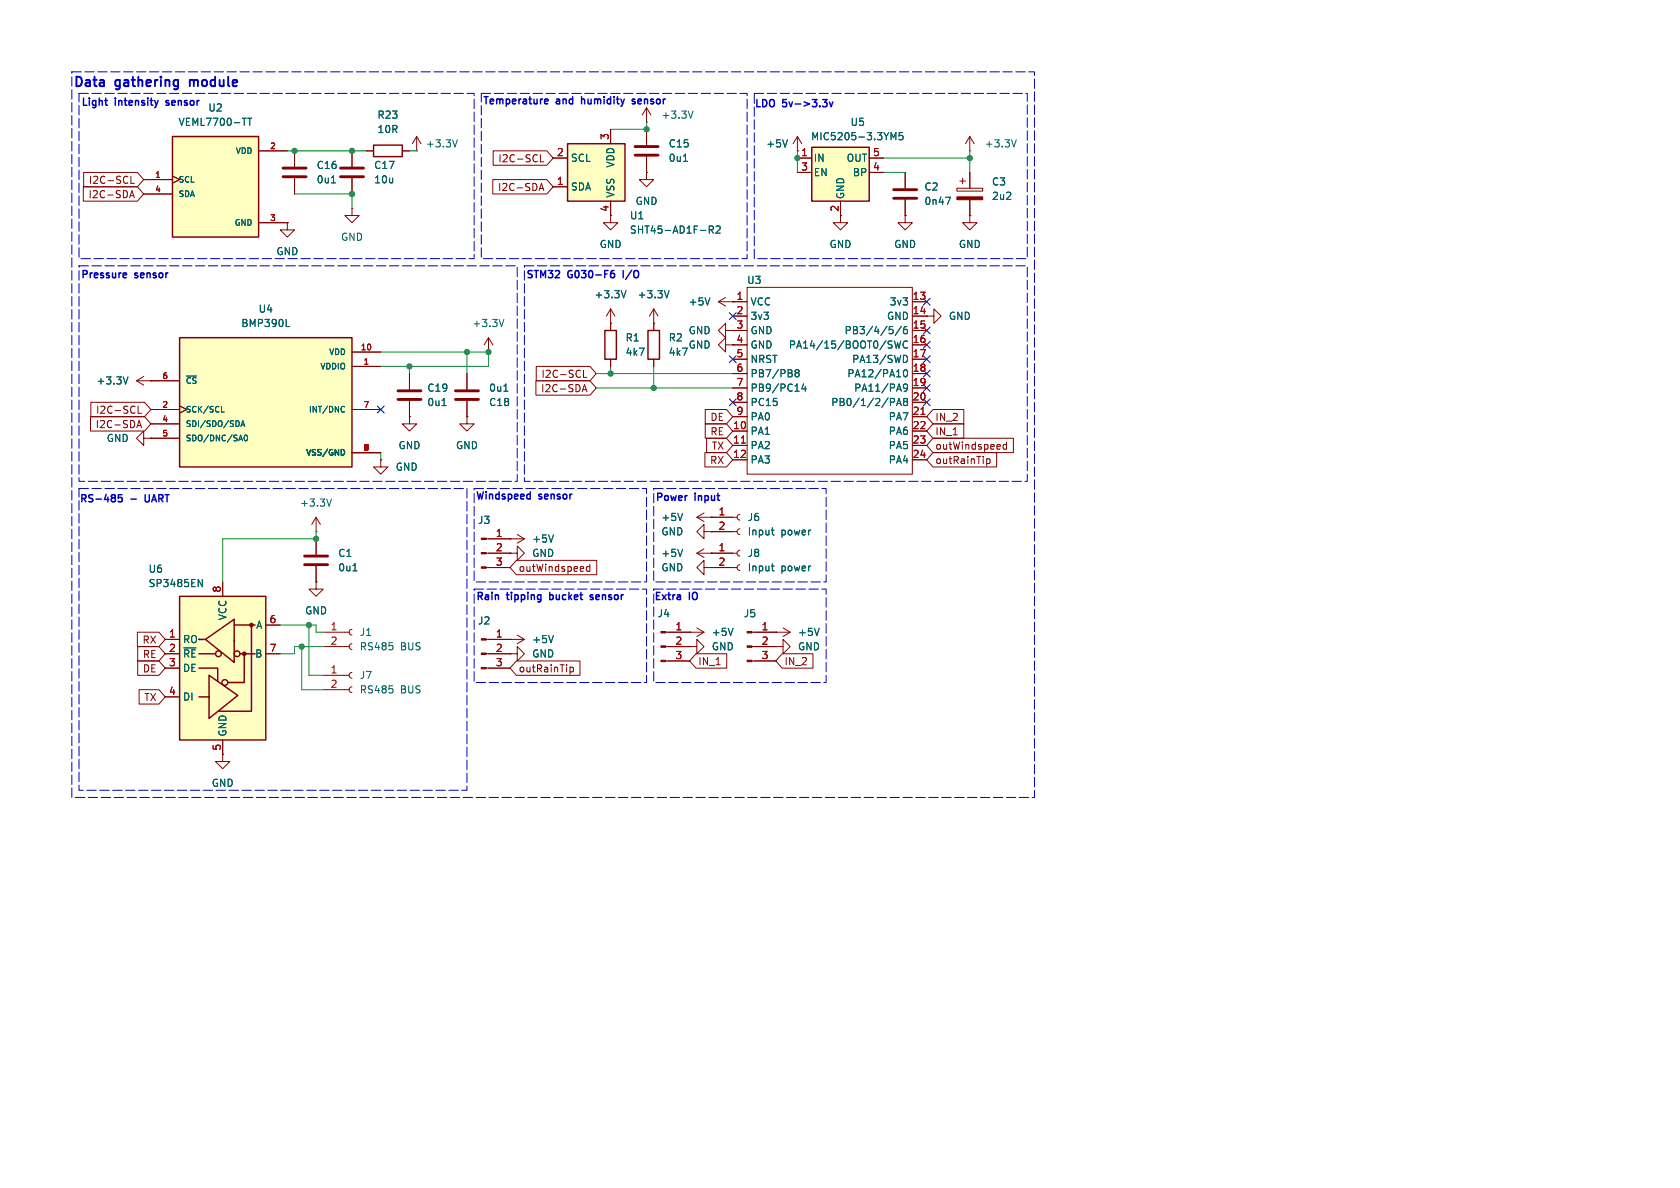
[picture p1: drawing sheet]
<svg xmlns="http://www.w3.org/2000/svg" width="297mm" height="210mm" viewBox="0 0 297 210" stroke-linecap="round" stroke-linejoin="round" font-family="sans-serif">
<g fill="none" stroke="#840000" stroke-width=".18">
<path d="M50.8 39.4v1.2h1.3l-1.3 1.3-1.3-1.3h1.3M50.8 39.4h.1M62.2 36.8v1.3h1.3l-1.3 1.3-1.2-1.3h1.2M62.2 36.8h.1M86.4 59.7l-.8 1.3M86.4 59.7v2.5M86.4 59.7l.7 1.3M24.1 67.3l1.3 .8M24.1 67.3h2.6M25.4 77.5v-1.3l-1.3 1.3 1.3 1.2v-1.2h1.3M25.4 66.5l-1.3 .8M26.7 77.5h.1"/>
<path d="M26.7 67.3h.1M82.5 66v2.8M82.5 70.9v2.8M86.4 62.2h.1M121.9 114.3h1.3v-1.3l1.3 1.3-1.3 1.3v-1.3M121.9 114.3h.1"/>
</g>
<path d="M80.5 69.1h4.1M80.5 70.6h4.1" fill="none" stroke="#840000" stroke-width=".51"/>
<path d="M89.1 56.5l-.4 1.2M22.6 66.6l-.4 1.3M89.1 69.2h.7" fill="none" stroke="#006464" stroke-width=".18"/>
<path d="M31.7 59.7h30.5v22.9h-30.5z" fill="#ffffc2"/>
<path d="M66 25.7h5.1v2h-5.1zM31.7 59.7h30.5v22.9h-30.5zM106.9 58.4h2.1v5.1h-2.1zM114.6 58.4h2v5.1h-2z" fill="none" stroke="#840000" stroke-width=".25"/>
<g fill="none" stroke="#840000" stroke-width=".18">
<path d="M52.1 26.7v2.8M52.1 31.5v2.8M62.2 26.7v2.8M62.2 31.5v2.8M64.8 26.7h1.2M71.1 26.7h1.3M73.7 26.7h.1M73.7 24.1l-.8 1.3M73.7 24.1v2.6M73.7 24.1l.7 1.3M114.3 30.5v1.3h1.3l-1.3 1.2-1.3-1.2h1.3M114.3 30.5h.1"/>
<path d="M141 26.7h.1M141 24.1l-.8 1.3M141 24.1v2.6M141 24.1l.7 1.3M148.6 38.1v1.3h1.3l-1.3 1.2-1.3-1.2h1.3M160 38.1v1.3h1.3l-1.3 1.2-1.3-1.2h1.3M160 38.1h.1M160 30.5v2.8M160 35.3v2.8M107.9 57.2h.1M107.9 54.6l-.7 1.3M107.9 54.6v3.8"/>
<path d="M107.9 54.6l.8 1.3M115.6 57.2h.1M115.6 54.6l-.8 1.3M115.6 54.6v3.8M115.6 54.6l.7 1.3M127 53.3h2.5M127 53.3l1.3 .8M128.3 58.4v-1.2l-1.3 1.2 1.3 1.3v-1.3h1.2M128.3 52.6l-1.3 .7M129.5 58.4h.1M129.5 53.3h.1M26.7 72.4h5"/>
<path d="M26.7 74.9h5M26.7 77.5h5M26.7 67.3h5M31.7 71.8l1.3 .6-1.3 .6M62.2 64.8h5.1M62.2 62.2h5.1M62.2 72.4h5.1M72.4 73.7v1.2h1.3l-1.3 1.3-1.3-1.3h1.3M72.4 73.7h.1M72.4 66v2.8M72.4 70.9v2.8M107.9 63.5v1.3"/>
<path d="M115.6 63.5v1.3M128.3 61v-1.3l-1.3 1.3 1.3 1.2v-1.2h1.2M62.2 80h5.1M67.3 81.3v1.3h1.3l-1.3 1.2-1.3-1.2h1.3M67.3 81.3h.1"/>
</g>
<g fill="none" stroke="#006464" stroke-width=".18">
<path d="M58.6 32.3h.7M80.9 24.7l-.5 1.3M139.2 24.7l-.4 1.3M167.2 34.9h.8l-.5 1.2M50.6 57.7h.6M110.7 51.4l-.5 1.2M118.3 51.4l-.4 1.2M125.5 52.6l-.4 1.3M33 66.5h1.7M39.2 72.9h.4M42.5 76.9l.4 1M42.6 75.4l.3-1 .4 1"/>
<path d="M42.7 75.1h.5M43.3 77l.1-.1a.54 .54 0 0 1 .4 .5 .54 .54 0 0 1-.4 .5 .68 .68 0 0 1-.1-.9zM60.6 71.8l.3 .1M60.7 79.5l.2 .4-.2 .5M60.9 72.8l-.3 .1M78.1 71.7h.8"/>
</g>
<path d="M50 31.2h4.1M50 29.7h4.1M60.2 31.2h4.1M60.2 29.7h4.1M158 35.1h4.1M158 33.5h4.1M70.4 70.6h4M70.4 69.1h4" fill="none" stroke="#840000" stroke-width=".51"/>
<path d="M100.3 25.4h10.2v10.2h-10.2z" fill="#ffffc2"/>
<path d="M100.3 25.4h10.2v10.2h-10.2z" fill="none" stroke="#840000" stroke-width=".25"/>
<g fill="none" stroke="#840000" stroke-width=".18">
<path d="M97.8 33h2.5M97.8 27.9h2.5M107.9 35.6v3.8h1.3l-1.3 1.2-1.2-1.2h1.2M107.9 22.9v2.5M114.3 22.9v2.8M114.3 27.7v2.8M82.5 73.7v1.2h-1.2l1.2 1.3 1.3-1.3h-1.3M82.5 73.7h.1M86 95.3h6.7M86 97.8h4.2M90.2 95.3h.1M90.2 97.8h1.2v-1.3l1.3 1.3-1.3 1.3v-1.3"/>
<path d="M90.2 97.8h.1M91.4 94.5l1.3 .8M92.7 95.3l-1.3 .7M123.2 97.8h7.1M123.2 91.4l1.3 .8M123.2 91.4h7.1M123.2 97.8l1.3 .8M124.5 94v-1.3l-1.3 1.3 1.3 1.3v-1.3h1.2M124.5 90.7l-1.3 .7M124.5 97l-1.3 .8M125.7 94h.1M125.7 91.4h.1"/>
<path d="M125.7 97.8h.1M125.7 94h4.6M130.8 99.8l-.3 .2-.2 .3 .2 .4 .3 .1M130.8 97.3l-.3 .1-.2 .4 .2 .3 .3 .2M130.8 93.5l-.3 .1-.2 .4 .2 .3 .3 .2M130.8 90.9l-.3 .2-.2 .3 .2 .4 .3 .1M86 100.3h4.2M90.2 113h.1M90.2 115.6h1.2v-1.3l1.3 1.3-1.3 1.2v-1.2M90.2 115.6h.1M90.2 113h2.5M91.4 112.3l1.3 .7"/>
<path d="M92.7 113l-1.3 .8M117.7 116.8h4.2M117.7 114.3h4.2M117.7 111.8h6.8M121.9 111.8h.1M123.2 111l1.3 .8M124.5 100.3v-1.2l-1.3 1.2 1.3 1.3v-1.3h1.2M124.5 111.8l-1.3 .7M125.7 100.3h.1M125.7 100.3h4.6M132.9 116.8h4.3M132.9 114.3h4.3"/>
<path d="M132.9 111.8h6.8M137.2 114.3h1.2v-1.3l1.3 1.3-1.3 1.3v-1.3M137.2 114.3h.1M137.2 111.8h.1M138.4 111l1.3 .8M139.7 111.8l-1.3 .7"/>
</g>
<g fill="none" stroke="#006464" stroke-width=".18">
<path d="M120.8 28.5h.7M125.4 40.6h.6l.1-.2v-.3l-.7-.2v1.3M125.7 40.6l.4 .6M126.6 40.1l.5-.2 .2 .4-.8 .9h.8M97.8 94.6l-.4 1.2M120.7 90.7l-.5 1.3M120.7 97.1l-.5 1.3M136.4 93.7h.4M136.5 94.4l.3 .2M97.8 112.3l-.4 1.3M129.6 111.1l-.4 1.2M136.4 100.1h.4"/>
<path d="M136.5 100.7l.3 .2M144.8 111.1l-.4 1.2"/>
</g>
<path d="M112.3 27.4h4M112.3 25.9h4" fill="none" stroke="#840000" stroke-width=".51"/>
<g fill="#840000" stroke="#840000" stroke-width=".18">
<path d="M85.1 100.2h.9v.3h-.9z"/>
<path d="M85.1 97.7h.9v.2h-.9z"/>
<path d="M85.1 95.1h.9v.3h-.9z"/>
<path d="M132.1 116.7h.8v.3h-.8z"/>
<path d="M132.1 114.2h.8v.2h-.8z"/>
<path d="M132.1 111.6h.8v.3h-.8z"/>
<path d="M116.8 116.7h.9v.3h-.9z"/>
<path d="M116.8 114.2h.9v.2h-.9z"/>
<path d="M116.8 111.6h.9v.3h-.9z"/>
</g>
<path d="M143.5 26h10.2v9.6h-10.2z" fill="#ffffc2"/>
<path d="M143.5 26h10.2v9.6h-10.2z" fill="none" stroke="#840000" stroke-width=".25"/>
<path d="M141 27.9h2.5M141 30.5h2.5M148.6 35.6v2.5M153.7 27.9h2.5M153.7 30.5h2.5M57.1 119.4h4.6M62.2 118.9l-.3 .1-.2 .4 .2 .3 .3 .2M57.1 121.9h4.6M62.2 121.4l-.3 .2-.2 .3 .2 .4 .3 .1" fill="none" stroke="#840000" stroke-width=".18"/>
<path d="M157.5 23.4l.5 .9 .4-.9v1.3M159.6 23.4h-.6l-.1 .6 .2-.1 .4 .1 .2 .2-.1 .4-.2 .1-.5-.1M69.4 121.8v.6" fill="none" stroke="#006464" stroke-width=".18"/>
<path d="M31.7 105.4h15.3v25.4h-15.3z" fill="#ffffc2"/>
<g fill="none" stroke="#840000" stroke-width=".25">
<path d="M31.7 105.4h15.3v25.4h-15.3zM35.2 118.1h3.3v2.3M35.2 115.6h2.9M35.3 113h-.1h1M36.3 113l5.1-3.5v7.6zM37 119.4l5 3.5-5 4.1zM41.4 110.5h3.7M42.4 115.6h2.7M43.2 115.6v5.1h-2.9M44.4 110.5v15.2h-5.7M35.2 123.2h1.6"/>
<circle cx="38.6" cy="115.6" r=".51"/>
<circle cx="41.9" cy="115.6" r=".51"/>
<circle cx="39.8" cy="120.7" r=".51"/>
</g>
<g fill="#840000" stroke="#840000" stroke-width=".25">
<circle cx="43.2" cy="115.6" r=".28"/>
<circle cx="44.4" cy="110.5" r=".28"/>
</g>
<g fill="none" stroke="#840000" stroke-width=".18">
<path d="M114.3 19.1l-.8 1.2M114.3 19.1v2.5M114.3 19.1l.8 1.2M114.3 21.6h.1M55.9 94h.1M55.9 91.4v2.6M55.9 95.3v2.7M55.9 91.4l-.8 1.3M55.9 91.4l.7 1.3M29.2 113h2.5M29.2 115.6h2.5M29.2 118.1h2.5"/>
<path d="M39.4 102.9v2.5M47 115.6h2.5M47 110.5h2.5M55.9 102.9v1.2h1.2l-1.2 1.3-1.3-1.3h1.3M55.9 102.9h.1M55.9 100.1v2.8M57.1 114.3h4.6M57.1 111.8h4.6M62.2 113.8l-.3 .1-.2 .4 .2 .4 .3 .1M62.2 111.3l-.3 .1-.2 .4 .2 .3 .3 .2M86 113h4.2M86 115.6h4.2"/>
<path d="M86 118.1h4.2M29.2 123.2h2.5M39.4 133.4v1.2h1.2l-1.2 1.3-1.3-1.3h1.3M39.4 133.4h.1M39.4 130.8v2.6"/>
</g>
<path d="M122.5 19.6l-.4 1.3M58.6 88.2l-.4 1.3M35 102.4l.8 1.3v-1.3M62.4 100.9h.7M69.4 114.2v.6" fill="none" stroke="#006464" stroke-width=".18"/>
<g fill="#840000" stroke="#840000" stroke-width=".18">
<path d="M85.1 118h.9v.2h-.9z"/>
<path d="M85.1 115.4h.9v.3h-.9z"/>
<path d="M85.1 112.9h.9v.3h-.9z"/>
</g>
<path d="M53.8 99.8h4.1M53.8 98.3h4.1" fill="none" stroke="#840000" stroke-width=".51"/>
<path d="M30.5 24.1h15.2v17.8h-15.2z" fill="#ffffc2"/>
<path d="M30.5 24.1h15.2v17.8h-15.2z" fill="none" stroke="#840000" stroke-width=".25"/>
<g fill="none" stroke="#840000" stroke-width=".18">
<path d="M14.7 33h9.6l1.1 1.3-1.1 1.3h-9.6zM14.8 30.5h9.5l1.1 1.3-1.1 1.2h-9.5zM22.9 35l.4-1.3 .4 1.3M23 34.6h.6M23.1 31.2v1.2h.6M25.4 31.8h5.1M25.4 34.3h5.1M30.5 31.1l1.2 .7-1.2 .6M45.7 26.7h5.1M45.7 39.4h5.1M50.8 39.4h.1M52.1 26.7v2.8"/>
<path d="M52.1 31.5v2.8M62.2 26.7v2.8M62.2 31.5v2.8M64.8 26.7h1.2M71.1 26.7h1.3M87.1 31.7h9.6l1.1 1.3-1.1 1.3h-9.6zM87.2 26.7h9.5l1.1 1.2-1.1 1.3h-9.5zM95.3 33.7l.4-1.3 .4 1.3M95.4 33.3h.6M95.5 27.3v1.3h.6M97.8 27.9h2.5M97.8 33h2.5"/>
<path d="M107.9 22.9v2.5M107.9 35.6v2.5M114.3 30.5h.1M114.3 22.9v2.8M114.3 27.7v2.8M141 26.7h.1M141 27.9h2.5M141 30.5h2.5M148.6 35.6v2.5M153.7 27.9h2.5M153.7 30.5h2.5M160 38.1h.1"/>
<path d="M160 30.5v2.8M160 35.3v2.8M169.2 33.3h4.5v.5h-4.5zM169.7 32h1M170.2 31.5v1M171.4 26.7h.1M171.4 38.1v1.3h1.3l-1.3 1.2-1.2-1.2h1.2M171.4 38.1h.1M171.4 24.1l-.7 1.3M171.4 24.1v2.6M171.4 30.5v2.8M171.4 35.3v2.8"/>
<path d="M171.4 24.1l.8 1.3M107.9 57.2h.1M107.9 57.2v1.2M115.6 57.2h.1M115.6 57.2v1.2M129.5 53.3h.1M129.5 58.4h.1M129.5 53.3h2.6M129.5 55.9h2.6M129.5 58.4h2.6M132.1 50.8h29.2v33h-29.2zM161.3 53.3h2.5"/>
<path d="M161.3 55.9h2.5M161.3 58.4h2.5M163.8 55.9h1.3v-1.3l1.3 1.3-1.3 1.3v-1.3M163.8 55.9h.1M16 73.7h9.6l1.1 1.2-1.1 1.3h-9.6zM16.1 71.1h9.5l1.1 1.3-1.1 1.3h-9.5zM24.2 75.6l.4-1.3 .4 1.3M24.3 75.2h.6M24.4 71.8v1.3h.6M26.7 67.3h.1M26.7 77.5h.1M26.7 72.4h5"/>
<path d="M26.7 74.9h5M26.7 77.5h5M26.7 67.3h5M31.7 71.8l1.3 .6-1.3 .6M62.2 64.8h5.1M62.2 62.2h5.1M62.2 72.4h5.1M72.4 73.7h.1M72.4 66v2.8M72.4 70.9v2.8M82.5 73.7h.1M82.5 66v2.8"/>
<path d="M82.5 70.9v2.8M94.7 67.3h9.6l1.1 1.3-1.1 1.3h-9.6zM94.8 64.8h9.5l1.1 1.2-1.1 1.3h-9.5zM102.9 69.3l.4-1.3 .5 1.3M103 68.9h.6M103.2 65.4v1.3h.6M107.9 63.5v1.3M115.6 63.5v1.3M124.7 72.4h3.7l1.1 1.3-1.1 1.2h-3.7zM124.7 74.9h3.7l1.1 1.3-1.1 1.3h-3.7zM124.9 77.5h3.5l1.1 1.2-1.1 1.3h-3.5zM129.5 76.2h2.6"/>
<path d="M129.5 78.7h2.6M129.5 61h2.6M129.5 63.5h2.6M129.5 66h2.6M129.5 68.6h2.6M129.5 71.1h2.6M129.5 73.7h2.6M161.3 76.2h2.5M161.3 78.7h2.5M161.3 61h2.5M161.3 63.5h2.5M161.3 66h2.5"/>
<path d="M161.3 68.6h2.5M161.3 71.1h2.5M161.3 73.7h2.5M164.9 77.5h14.3v2.5h-14.3l-1.1-1.3zM164.9 72.4h5.5v2.5h-5.5l-1.1-1.2zM164.9 74.9h5.5v2.6h-5.5l-1.1-1.3zM177.9 78.1v1.3M177.9 78.6h-.3l-.3 .2 .2 .5h.4M55.9 95.3v2.7M62.2 80h5.1M67.3 81.3h.1M86.4 97.8h3.8"/>
<path d="M86.4 95.3h3.8M90.2 97.8h.1M90.2 95.3h.1M91.3 99.1h14.2v2.5h-14.2l-1.1-1.3zM104.3 99.7v1.3M124.6 80h3.8l1.1 1.3-1.1 1.3h-3.8zM125.7 97.8h.1M125.7 91.4h.1M125.7 94h.1M125.7 91.4h3.8M125.7 94h3.8M125.7 97.8h3.8"/>
<path d="M129.5 81.3h2.6M161.3 81.3h2.5M164.9 80h11.3v2.6h-11.3l-1.1-1.3zM174.4 81.1v1.3M174.4 81.2l.4-.1 .2 .2-.1 .6h-.5M24.3 111.8h3.8l1.1 1.2-1.1 1.3h-3.8zM24.3 114.3h3.8l1.1 1.3-1.1 1.2h-3.8zM24.3 116.8h3.8l1.1 1.3-1.1 1.3h-3.8zM29.2 113h2.5M29.2 115.6h2.5M29.2 118.1h2.5M39.4 102.9v2.5"/>
<path d="M47 115.6h2.5M47 110.5h2.5M55.9 102.9h.1M55.9 100.1v2.8M86.4 113h3.8M86.4 115.6h3.8M86.4 118.1h3.8M86.4 100.3h3.8M90.2 115.6h.1M90.2 113h.1M91.3 116.8h11.2v2.6h-11.2l-1.1-1.3zM100.8 117.9v1.3"/>
<path d="M100.8 118l.3-.1 .3 .3-.1 .5h-.5M104.3 100.2h-.4l-.2 .2 .1 .5h.5M118.1 111.8h3.8M118.1 114.3h3.8M118.1 116.8h3.8M121.9 111.8h.1M121.9 114.3h.1M123 115.6h5.5v2.5h-5.5l-1.1-1.3zM125.7 100.3h.1M125.7 100.3h3.8M133.3 111.8h3.9M133.3 114.3h3.9"/>
<path d="M133.3 116.8h3.9M137.2 111.8h.1M137.2 114.3h.1M138.3 115.6h5.4v2.5h-5.4l-1.1-1.3zM24.6 121.9h3.5l1.1 1.3-1.1 1.3h-3.5zM29.2 123.2h2.5M39.4 133.4h.1M39.4 130.8v2.6"/>
</g>
<g fill="none" stroke="#006464" stroke-width=".18">
<path d="M43.8 20.9h.7M44.1 20.9v1.3M58.6 32.3h.7M120.8 28.5h.7M139.2 24.7l-.4 1.3M157.5 23.4l.5 .9 .4-.9v1.3M159.6 23.4h-.6l-.1 .6 .2-.1 .4 .1 .2 .2-.1 .4-.2 .1-.5-.1M167.2 34.9h.8l-.5 1.2M179.7 24.7l-.5 1.3M50.6 57.7h.6M110.7 51.4l-.5 1.2M118.3 51.4l-.4 1.2"/>
<path d="M125.4 40.6h.6l.1-.2v-.3l-.7-.2v1.3M125.5 52.6l-.4 1.3M125.7 40.6l.4 .6M126.6 40.1l.5-.2 .2 .4-.8 .9h.8M157.2 57.7h.6M157.4 58.2h.3l.2 .3-.1 .4-.4 .1M159.4 57.7l-1.1 1.6M160.3 57.7l-.3 .1a.86 .86 0 0 0 0 1.2l.4-.1v-.4l-.2-.3-.4 .1-.1 .2M22.6 66.6l-.4 1.3M33 66.5h1.7M39.2 72.9h.4M42.5 76.9l.4 1"/>
<path d="M42.6 75.4l.3-1 .4 1M42.7 75.1h.5M43.3 77l.1-.1a.54 .54 0 0 1 .4 .5 .54 .54 0 0 1-.4 .5 .68 .68 0 0 1-.1-.9zM60.6 71.8l.3 .1M60.7 79.5l.2 .4-.2 .5M60.9 72.8l-.3 .1M78.1 71.7h.8M89.1 69.2h.7M140.8 65.9l-.2-.2 .2-.4h.2l.3 .3-.3 .3M140.8 65.9l-.2 .2v.4l.2 .1h.4l.1-.2v-.3l-.3-.2M140.8 65.9h.2M142.1 67.8l-.3 .9h.7"/>
<path d="M142.4 68.3v.9M157.4 70.4h.5l.2 .3-.1 .3-.6 .1M158.1 60.3l.3 1.2 .3-.9 .2 .9 .3-1.2M158.5 71.7l.4-1.3 .5 1.3M158.6 71.3h.6M159.8 65.5l.2-.2a.68 .68 0 0 1 .5 .7 .68 .68 0 0 1-.5 .6l-.2-.1-.1-.4zM160 71l-.3-.3 .3-.3h.2l.2 .3-.2 .3M160 71l-.3 .2 .1 .4 .2 .1 .3-.1 .1-.1v-.3l-.2-.2M160 71h.2M160 62.8a.68 .68 0 0 1 .4 .6 .68 .68 0 0 1-.4 .7M160.4 68.4l-.2 .3-.4-.1-.1-.2 .1-.4 .4-.1 .2 .1a.84 .84 0 0 1-.3 1.2h-.3M160.4 60.4a.6 .6 0 0 0-.8 .4 .6 .6 0 0 0 .6 .7l.2-.1"/>
<path d="M97.8 94.6l-.4 1.2M120.7 97.1l-.5 1.3M120.7 90.7l-.5 1.3M136.4 93.7h.4M136.5 94.4l.3 .2M35 102.4l.8 1.3v-1.3M62.4 100.9h.7M97.8 112.3l-.4 1.3M129.6 111.1l-.4 1.2M136.4 100.1h.4M136.5 100.7l.3 .2M144.8 111.1l-.4 1.2"/>
</g>
<path d="M131.1 78.3h.7M162.8 73.2h.7" fill="none" stroke="#a90000" stroke-width=".18"/>
<path d="M169.2 34.8h4.5v.5h-4.5z" fill="#840000" stroke="#840000" stroke-width=".18"/>
<g fill="none" stroke="#0000c2" stroke-width=".25">
<path d="M96.5 17.5l.3 .1 .1 .2-.6 .1M96.8 18.3l-.3 .1M111.8 18.3h.4M112.2 17.6l-.3-.1-.1 .2v.2l.4 .1M145.4 17.6h.8l-.4 .5M146 18.1l.2 .2v.3l-.2 .3M146.6 18l.3 .9 .3-.9M22.2 48.2l.2 .3-.6 .2M22.3 49l-.1 .1M108.5 47.8l-.3 .1a.85 .85 0 0 0 0 1.2l.4-.1 .1-.5-.3-.2-.3 .1-.2 .1M21.6 87.4h-.7v.7l.2-.2 .4 .1 .1 .2v.4l-.2 .1-.5-.1M104.3 105.9h.5"/>
<path d="M104.8 105.2l-.3-.1-.2 .2 .1 .2 .4 .1"/>
</g>
<path d="M12.7 12.7h170.2v128.3h-170.2zM14 16.5h69.8v29.2h-69.8zM85.1 16.5h47v29.2h-47zM133.3 16.5h48.3v29.2h-48.3zM14 47h77.4v38.1h-77.4zM92.7 47h88.9v38.1h-88.9zM14 86.4h68.5v53.3h-68.5zM83.8 86.4h30.5v16.5h-30.5zM115.6 86.4h30.4v16.5h-30.4zM83.8 104.1h30.5v16.6h-30.5zM115.6 104.1h30.4v16.6h-30.4z" fill="none" stroke="#0000c2" stroke-width=".18" stroke-dasharray="1.7 .6"/>
<g fill="none" stroke="#009600" stroke-width=".18">
<path d="M50.8 26.7h14M52.1 34.3h10.1v2.5M72.4 26.7h1.3M114.3 21.6v1.3h-6.4M141 26.7v3.8M156.2 27.9h15.2M156.2 30.5h3.8M171.4 26.7v3.8M67.3 62.2h19.1v2.6h-19.1M72.4 64.8v1.2M82.5 62.2v3.8M105.4 66h24.1"/>
<path d="M105.4 68.6h24.1M107.9 64.8v1.2M115.6 64.8v3.8M55.9 94v1.3h-16.5v7.6M67.3 80v1.3M49.5 110.5h6.4v1.3h1.2M53.3 114.3v7.6h3.8M54.6 110.5v8.9h2.5M57.1 114.3h-5v1.3h-2.6"/>
</g>
<g fill="none" stroke="#000084" stroke-width=".18">
<path d="M128.9 55.3l1.2 1.2M130.1 55.3l-1.2 1.2M163.2 57.8l1.2 1.2M163.2 52.7l1.2 1.2M164.4 57.8l-1.2 1.2M164.4 52.7l-1.2 1.2M66.7 71.8l1.2 1.2M67.9 71.8l-1.2 1.2M128.9 70.5l1.2 1.2M128.9 62.9l1.2 1.2M130.1 70.5l-1.2 1.2M130.1 62.9l-1.2 1.2"/>
<path d="M163.2 62.9l1.2 1.2M163.2 65.4l1.2 1.2M163.2 70.5l1.2 1.2M163.2 68l1.2 1.2M163.2 60.4l1.2 1.2M164.4 62.9l-1.2 1.2M164.4 65.4l-1.2 1.2M164.4 70.5l-1.2 1.2M164.4 68l-1.2 1.2M164.4 60.4l-1.2 1.2"/>
</g>
<g fill="#009600" stroke="#009600" stroke-width=".18">
<circle cx="115.6" cy="68.6" r=".46"/>
<circle cx="72.4" cy="64.8" r=".46"/>
<circle cx="55.9" cy="95.3" r=".46"/>
<circle cx="54.6" cy="110.5" r=".46"/>
<circle cx="53.3" cy="114.3" r=".46"/>
<circle cx="171.4" cy="27.9" r=".46"/>
<circle cx="141" cy="27.9" r=".46"/>
<circle cx="114.3" cy="22.9" r=".46"/>
<circle cx="107.9" cy="66" r=".46"/>
<circle cx="86.4" cy="62.2" r=".46"/>
<circle cx="52.1" cy="26.7" r=".46"/>
<circle cx="62.2" cy="34.3" r=".46"/>
<circle cx="62.2" cy="26.7" r=".46"/>
<circle cx="82.5" cy="62.2" r=".46"/>
</g>
<g font-size="2.3" fill="#0000c2">
<text x="12.8" y="15.8">Data</text>
<text x="20.4" y="15.8">gathering</text>
<text x="34.2" y="15.8">module</text>
</g>
<g font-size="1.8" fill="#0000c2">
<text x="14.2" y="19.1">Light</text>
<text x="20.3" y="19.1">intensity</text>
<text x="29.9" y="19.1">sensor</text>
<text x="85.2" y="18.8">Temperature</text>
<text x="98.3" y="18.8">and</text>
<text x="103.3" y="18.8">humidity</text>
<text x="112.8" y="18.8">sensor</text>
<text x="133.3" y="19.3">LDO</text>
<text x="138.4" y="19.3">5v-&gt;3.3v</text>
<text x="14.1" y="49.5">Pressure</text>
<text x="23.8" y="49.5">sensor</text>
<text x="92.9" y="49.5">STM32</text>
<text x="100.4" y="49.5">G030-F6</text>
<text x="110.6" y="49.5">I/O</text>
<text x="13.9" y="89.2">RS-485</text>
<text x="23.1" y="89.2">-</text>
<text x="26.1" y="89.2">UART</text>
<text x="83.9" y="88.7">Windspeed</text>
<text x="95.3" y="88.7">sensor</text>
<text x="115.7" y="88.9">Power</text>
<text x="122.8" y="88.9">input</text>
<text x="84" y="106.4">Rain</text>
<text x="89.6" y="106.4">tipping</text>
<text x="97.7" y="106.4">bucket</text>
<text x="105.4" y="106.4">sensor</text>
<text x="115.5" y="106.4">Extra</text>
<text x="121.8" y="106.4">IO</text>
</g>
<g font-size="1.8" fill="#006464">
<text x="31.5" y="22.5">VEML7700-TT</text>
<text x="36.7" y="19.9">U2</text>
<text x="66.6" y="21.2">R23</text>
<text x="66.6" y="23.7">10R</text>
<text x="116.8" y="21.2">+3.3V</text>
<text x="150.3" y="22.5">U5</text>
<text x="75.2" y="26.3">+3.3V</text>
<text x="100.8" y="28.8">SCL</text>
<text x="108.8" y="29.7" transform="rotate(-90 108.8 29.7)">VDD</text>
<text x="118.1" y="26.3">C15</text>
<text x="118.1" y="28.8">0u1</text>
<text x="135.4" y="26.3">+5V</text>
<text x="143.3" y="25">MIC5205-3.3YM5</text>
<text x="143.8" y="28.8">IN</text>
<text x="149.6" y="28.8">OUT</text>
<text x="174" y="26.3">+3.3V</text>
<text x="55.9" y="30.1">C16</text>
<text x="55.9" y="32.6">0u1</text>
<text x="66" y="30.1">C17</text>
<text x="66" y="32.6">10u</text>
<text x="100.8" y="33.9">SDA</text>
<text x="108.8" y="35.1" transform="rotate(-90 108.8 35.1)">VSS</text>
<text x="143.8" y="31.3">EN</text>
<text x="149.5" y="35.3" transform="rotate(-90 149.5 35.3)">GND</text>
<text x="150.7" y="31.3">BP</text>
<text x="163.3" y="33.9">C2</text>
<text x="175.3" y="33">C3</text>
<text x="175.3" y="35.5">2u2</text>
<text x="111.3" y="39">U1</text>
<text x="111.3" y="41.5">SHT45-AD1F-R2</text>
<text x="112.3" y="36.4">GND</text>
<text x="163.3" y="36.4">0n47</text>
<text x="48.8" y="45.3">GND</text>
<text x="60.2" y="42.8">GND</text>
<text x="105.9" y="44">GND</text>
<text x="146.6" y="44">GND</text>
<text x="158" y="44">GND</text>
<text x="169.4" y="44">GND</text>
<text x="105" y="52.9">+3.3V</text>
<text x="112.6" y="52.9">+3.3V</text>
<text x="132" y="50.4">U3</text>
<text x="42.6" y="58">BMP390L</text>
<text x="45.6" y="55.5">U4</text>
<text x="83.4" y="58">+3.3V</text>
<text x="121.6" y="59.3">GND</text>
<text x="121.6" y="54.2">+5V</text>
<text x="132.6" y="54.2">VCC</text>
<text x="132.6" y="56.7">3v3</text>
<text x="132.6" y="59.3">GND</text>
<text x="149.2" y="59.3">PB3/4/5/6</text>
<text x="156.7" y="56.7">GND</text>
<text x="157.2" y="54.2">3v3</text>
<text x="167.6" y="56.7">GND</text>
<text x="110.5" y="60.6">R1</text>
<text x="110.5" y="63.1">4k7</text>
<text x="118.1" y="60.6">R2</text>
<text x="118.1" y="63.1">4k7</text>
<text x="121.6" y="61.8">GND</text>
<text x="132.6" y="61.8">GND</text>
<text x="132.6" y="64.4">NRST</text>
<text x="139.4" y="61.8">PA14/15/BOOT0/SWC</text>
<text x="150.5" y="64.4">PA13/SWD</text>
<text x="17" y="68.2">+3.3V</text>
<text x="75.4" y="69.4">C19</text>
<text x="75.4" y="72">0u1</text>
<text x="86.4" y="72">C18</text>
<text x="86.4" y="69.4">0u1</text>
<text x="132.6" y="66.9">PB7/PB8</text>
<text x="132.6" y="69.4">PB9/PC14</text>
<text x="132.6" y="72">PC15</text>
<text x="146.9" y="72">PB0/1/2/PA8</text>
<text x="149.7" y="66.9">PA12/PA10</text>
<text x="150.9" y="69.4">PA11/PA9</text>
<text x="132.6" y="77.1">PA1</text>
<text x="132.6" y="74.5">PA0</text>
<text x="157" y="74.5">PA7</text>
<text x="157" y="77.1">PA6</text>
<text x="18.8" y="78.3">GND</text>
<text x="69.9" y="83.4">GND</text>
<text x="70.4" y="79.6">GND</text>
<text x="80.5" y="79.6">GND</text>
<text x="132.6" y="79.6">PA2</text>
<text x="132.6" y="82.1">PA3</text>
<text x="157" y="79.6">PA5</text>
<text x="157" y="82.1">PA4</text>
<text x="52.9" y="89.8">+3.3V</text>
<text x="84.4" y="92.8">J3</text>
<text x="116.8" y="94.8">GND</text>
<text x="116.8" y="92.3">+5V</text>
<text x="132.1" y="92.3">J6</text>
<text x="132.1" y="94.8">Input</text>
<text x="138" y="94.8">power</text>
<text x="26.2" y="101.4">U6</text>
<text x="59.7" y="98.7">C1</text>
<text x="59.7" y="101.2">0u1</text>
<text x="94" y="96.1">+5V</text>
<text x="94" y="98.7">GND</text>
<text x="116.8" y="98.7">+5V</text>
<text x="116.8" y="101.2">GND</text>
<text x="132.1" y="98.7">J8</text>
<text x="132.1" y="101.2">Input</text>
<text x="138" y="101.2">power</text>
<text x="26.2" y="104">SP3485EN</text>
<text x="32.3" y="113.9">RO</text>
<text x="40.2" y="109.7" transform="rotate(-90 40.2 109.7)">VCC</text>
<text x="45.2" y="111.4">A</text>
<text x="53.8" y="108.8">GND</text>
<text x="63.5" y="112.6">J1</text>
<text x="84.4" y="110.6">J2</text>
<text x="94" y="113.9">+5V</text>
<text x="116.2" y="109.3">J4</text>
<text x="125.7" y="112.6">+5V</text>
<text x="131.4" y="109.3">J5</text>
<text x="141" y="112.6">+5V</text>
<text x="32.3" y="116.4">~{RE}</text>
<text x="32.3" y="119">DE</text>
<text x="45" y="116.4">B</text>
<text x="63.5" y="115.2">RS485</text>
<text x="70.8" y="115.2">BUS</text>
<text x="94" y="116.4">GND</text>
<text x="125.7" y="115.2">GND</text>
<text x="141" y="115.2">GND</text>
<text x="32.3" y="124.1">DI</text>
<text x="63.5" y="120.2">J7</text>
<text x="63.5" y="122.8">RS485</text>
<text x="70.8" y="122.8">BUS</text>
<text x="40.2" y="130.3" transform="rotate(-90 40.2 130.3)">GND</text>
<text x="37.3" y="139.3">GND</text>
</g>
<g font-size="1.8" fill="#840000">
<text x="88" y="28.9">I2C-SCL</text>
<text x="15.5" y="35.2">I2C-SDA</text>
<text x="15.6" y="32.7">I2C-SCL</text>
<text x="87.9" y="34">I2C-SDA</text>
<text x="148.3" y="37.5" transform="rotate(-90 148.3 37.5)">2</text>
<text x="130.1" y="60.7">4</text>
<text x="95.6" y="69.5">I2C-SDA</text>
<text x="95.6" y="67">I2C-SCL</text>
<text x="16.8" y="75.9">I2C-SDA</text>
<text x="16.9" y="73.3">I2C-SCL</text>
<text x="125.5" y="74.6">DE</text>
<text x="125.5" y="77.2">RE</text>
<text x="165.3" y="74.6">IN_2</text>
<text x="165.3" y="77.2">IN_1</text>
<text x="125.4" y="82.2">RX</text>
<text x="125.7" y="79.7">TX</text>
<text x="165.3" y="82.2">outRainTip</text>
<text x="165.3" y="79.7">outWindspeed</text>
<text x="91.6" y="101.3">outWindspeed</text>
<text x="25.1" y="114">RX</text>
<text x="25.2" y="116.5">RE</text>
<text x="25.2" y="119.1">DE</text>
<text x="91.6" y="119.1">outRainTip</text>
<text x="123.3" y="117.8">IN_1</text>
<text x="138.6" y="117.8">IN_2</text>
<text x="25.4" y="124.1">TX</text>
</g>
<g font-size="1.8" fill="#a90000">
<text x="98.4" y="27.7">2</text>
<text x="107.7" y="24.8" transform="rotate(-90 107.7 24.8)">3</text>
<text x="141.5" y="27.7">1</text>
<text x="154.2" y="27.7">5</text>
<text x="98.4" y="32.8">1</text>
<text x="141.5" y="30.2">3</text>
<text x="154.2" y="30.2">4</text>
<text x="107.7" y="37.5" transform="rotate(-90 107.7 37.5)">4</text>
<text x="130.1" y="53.1">1</text>
<text x="161.2" y="53.1">13</text>
<text x="130.1" y="55.6">2</text>
<text x="130.1" y="58.2">3</text>
<text x="161.2" y="55.6">14</text>
<text x="161.2" y="58.2">15</text>
<text x="130.1" y="63.2">5</text>
<text x="130.1" y="65.8">6</text>
<text x="161.2" y="60.7">16</text>
<text x="161.2" y="63.2">17</text>
<text x="161.2" y="65.8">18</text>
<text x="130.1" y="68.3">7</text>
<text x="130.1" y="70.9">8</text>
<text x="161.2" y="68.3">19</text>
<text x="161.2" y="70.9">20</text>
<text x="129.5" y="75.9">10</text>
<text x="130.1" y="73.4">9</text>
<text x="161.2" y="73.4">21</text>
<text x="161.2" y="75.9">22</text>
<text x="129.5" y="78.5">11</text>
<text x="129.5" y="81">12</text>
<text x="161.2" y="78.5">23</text>
<text x="161.2" y="81">24</text>
<text x="87.6" y="95">1</text>
<text x="126.9" y="91.2">1</text>
<text x="126.9" y="93.7">2</text>
<text x="87.6" y="97.5">2</text>
<text x="87.6" y="100.1">3</text>
<text x="126.9" y="97.5">1</text>
<text x="126.9" y="100.1">2</text>
<text x="39.1" y="104.8" transform="rotate(-90 39.1 104.8)">8</text>
<text x="29.8" y="112.8">1</text>
<text x="47.6" y="110.2">6</text>
<text x="58.3" y="111.5">1</text>
<text x="87.6" y="112.8">1</text>
<text x="119.3" y="111.5">1</text>
<text x="134.5" y="111.5">1</text>
<text x="29.8" y="115.3">2</text>
<text x="29.8" y="117.9">3</text>
<text x="47.6" y="115.3">7</text>
<text x="58.3" y="119.1">1</text>
<text x="58.3" y="114">2</text>
<text x="87.6" y="115.3">2</text>
<text x="87.6" y="117.9">3</text>
<text x="119.3" y="114">2</text>
<text x="119.3" y="116.6">3</text>
<text x="134.5" y="114">2</text>
<text x="134.5" y="116.6">3</text>
<text x="29.8" y="122.9">4</text>
<text x="58.3" y="121.7">2</text>
<text x="39.1" y="132.8" transform="rotate(-90 39.1 132.8)">5</text>
</g>
<g font-size="1.4" fill="#006464">
<text x="41.5" y="27.4">VDD</text>
<text x="31.5" y="32.5">SCL</text>
<text x="31.5" y="35">SDA</text>
<text x="41.4" y="40.1">GND</text>
<text x="56.5" y="65.5">VDDIO</text>
<text x="58.1" y="63">VDD</text>
<text x="32.8" y="68">~{CS}</text>
<text x="32.8" y="73.1">SCK/SCL</text>
<text x="32.8" y="75.7">SDI/SDO/SDA</text>
<text x="54.5" y="73.1">INT/DNC</text>
<text x="32.8" y="78.2">SDO/DNC/SA0</text>
<text x="54" y="80.7">VSS/GND</text>
</g>
<g font-size="1.4" fill="#a90000">
<text x="47.6" y="26.4">2</text>
<text x="27.3" y="31.5">1</text>
<text x="27.3" y="34">4</text>
<text x="47.6" y="39.1">3</text>
<text x="63.7" y="62">10</text>
<text x="64.2" y="64.5">1</text>
<text x="28.6" y="67.1">6</text>
<text x="28.6" y="72.1">2</text>
<text x="28.6" y="74.7">4</text>
<text x="28.6" y="77.2">5</text>
<text x="64.2" y="72.1">7</text>
<text x="64.2" y="79.8">9</text>
</g>
</svg>
